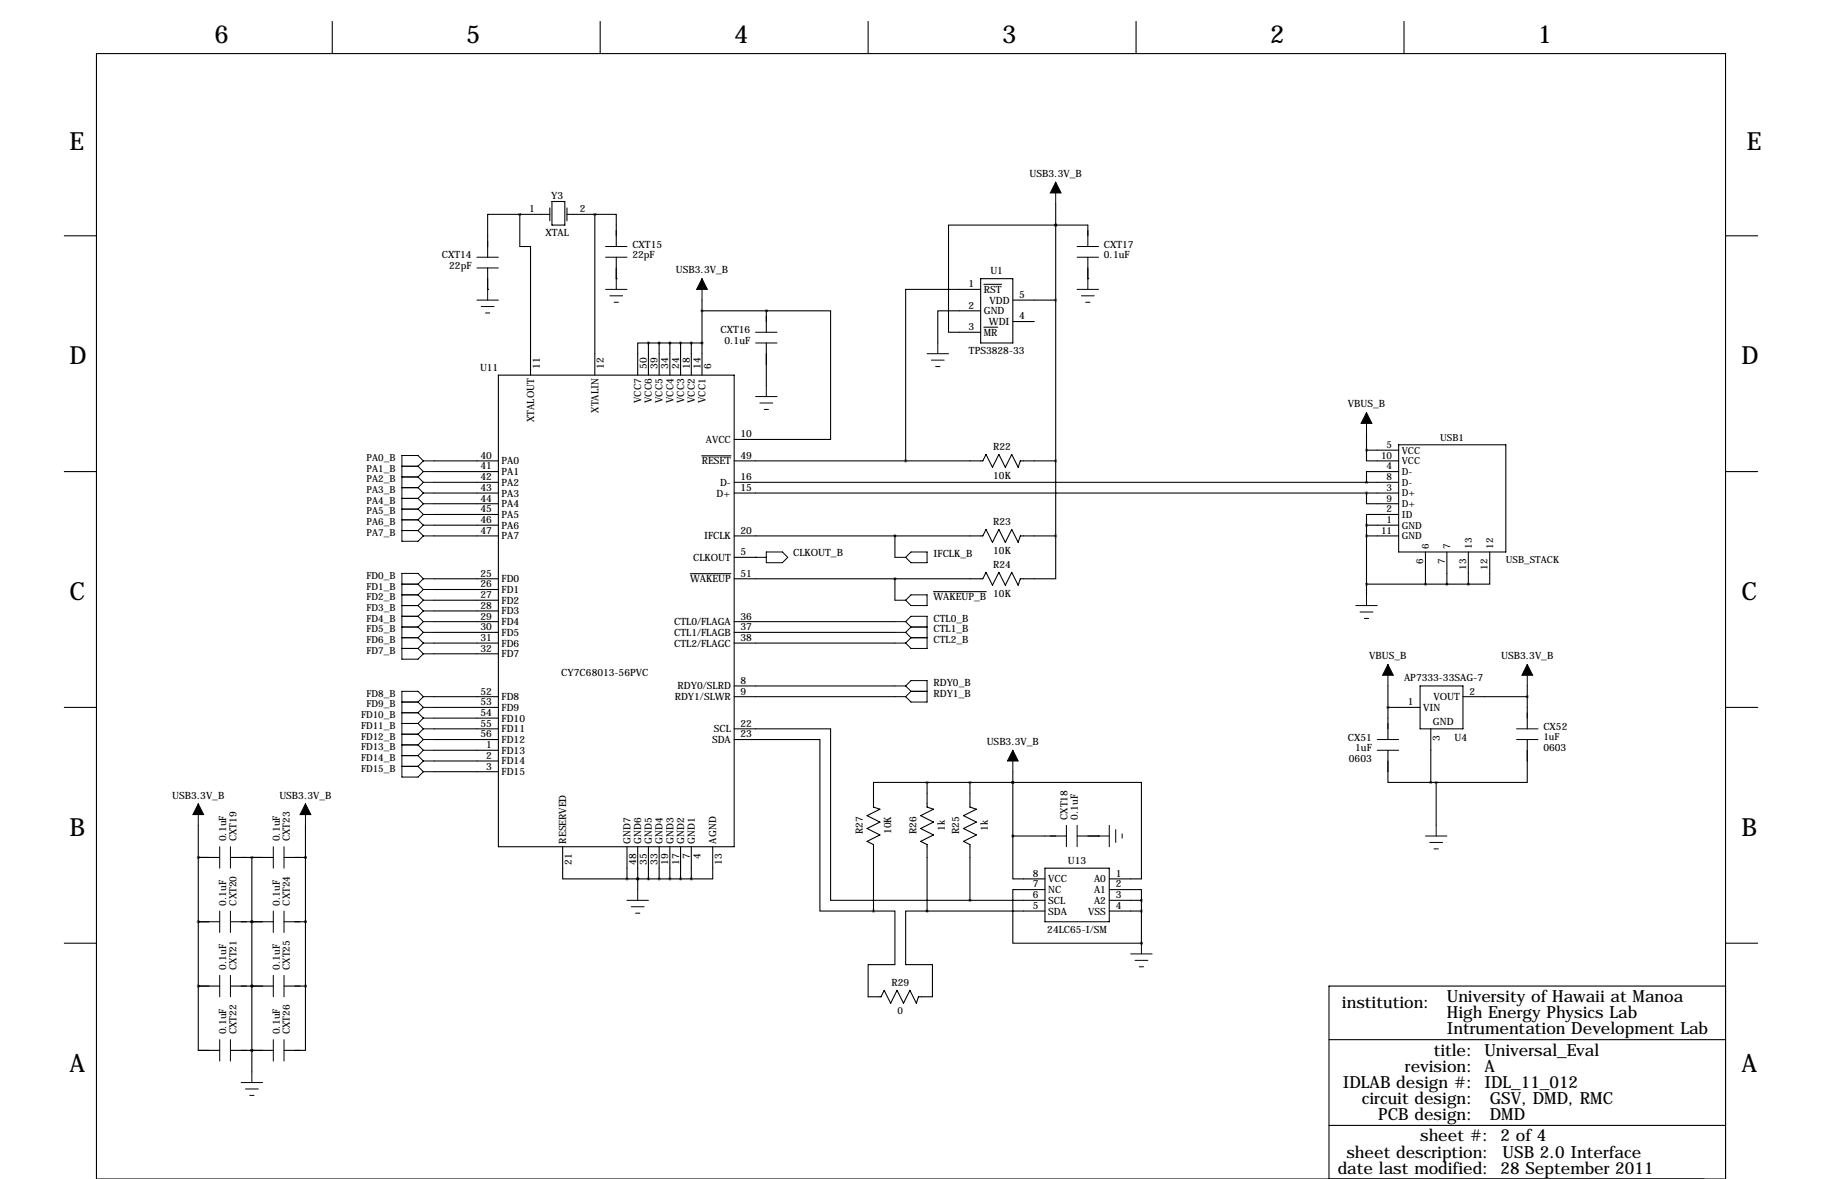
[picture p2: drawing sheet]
<svg xmlns="http://www.w3.org/2000/svg" width="432mm" height="279mm" viewBox="0 0 432 279" stroke-linecap="round" stroke-linejoin="round" font-family="sans-serif">
<g fill="none" stroke="#000" stroke-width=".25">
<path d="M22.9 12.7h386v266.7h-386zM78.7 5.1v7.6M142.2 5.1v7.6M205.7 5.1v7.6M269.2 5.1v7.6M332.7 5.1v7.6M15.2 55.9h7.7M123.2 50.8h.1M123.2 50.8v7.6h2.5v30.5M123.2 50.8h-7.6v10.2M123.2 50.8h7.1M130.3 49.3v3"/>
<path d="M130.8 47.8h3.1v5.5h-3.1zM134.4 49.3v3M134.4 50.8h6.6M141 50.8h5v7.6M141 50.8h.1M141 50.8v38.1M250.2 53.3h.1M250.2 53.3h-25.4v25.4h7.6M250.2 53.3h7.6v5.1M250.2 48.3v78.7M408.9 55.9h7.7M115.6 68.6h.1"/>
<path d="M115.6 63.5v5.1M146 66h.1M146 61v5M166.4 71.1v17.8M166.4 73.7h15.2M181.6 73.7h.1M181.6 73.7h15.2v30.4h-22.8M181.6 73.7v5M232.4 73.7h-10.2v7.6M232.4 68.6h-17.8v40.6M232.4 66h7.6v15.3h-7.6zM233.2 67.4h4.2"/>
<path d="M233.2 77.5h3.2M240 71.1h10.2M240 76.2h5.1M257.8 66h.1M257.8 61v5M118.1 88.9h55.9v111.8h-55.9zM153.7 81.3h-2.6v7.6M153.7 81.3v7.6M153.7 81.3h12.7M156.2 81.3v7.6M158.7 81.3v7.6M161.3 81.3v7.6"/>
<path d="M163.8 81.3v7.6M181.6 81.3v10.1M15.2 111.8h7.7M102.9 111.8h15.2M102.9 109.2h15.2M102.9 114.3h15.2M102.9 116.8h15.2M102.9 119.4h15.2M166.3 108h6.9M174 109.2h58.9l.8-1.5 1.5 3 1.5-3 1.6 3 1.5-3 1.5 3 .5-1.5h8.4M174 114.3h157.5M174 116.8h157.5"/>
<path d="M323.8 116.8v2.6h7.7M323.8 106.7v2.5h7.7M323.8 106.7h7.7M323.8 102.9v3.8M331.5 111.8h-7.7v2.5M331.5 105.4h25.4v25.4h-25.4zM408.9 111.8h7.7M102.9 127h15.2M102.9 137.2h15.2M102.9 121.9h15.2M102.9 124.5h15.2M102.9 139.7h15.2"/>
<path d="M163.6 136h9.6M174 127h58.9l.8-1.5 1.5 3 1.5-3 1.6 3 1.5-3 1.5 3 .5-1.5h8.4M174 132.1h5.1M179.1 132.1h.1M212.1 127v5.1M212.1 137.2v5M250.2 127v10.2h-8.4l-.5 1.5-1.5-3.1-1.5 3.1-1.6-3.1-1.5 3.1-1.5-3.1-.8 1.6h-58.9M323.8 127h7.7M323.8 124.5h7.7M323.8 124.5v16.5M323.8 138.4h24.2M331.5 121.9h-7.7v2.6"/>
<path d="M337.8 130.8v7.6M342.9 130.8v7.6M348 130.8v7.6M353.1 130.8v7.6h-5.1M102.9 147.3h15.2M102.9 149.9h15.2M102.9 152.4h15.2M102.9 142.2h15.2M102.9 144.8h15.2M102.9 154.9h15.2M174 147.3h38.1M174 149.9h38.1"/>
<path d="M174 152.4h38.1M221.2 140.2h12.5M15.2 167.6h7.7M102.9 167.6h15.2M102.9 165.1h15.2M102.9 172.7h15.2M102.9 175.3h15.2M102.9 170.2h15.2M102.9 177.8h15.2M174 172.7h22.8v40.7h33.1M174 175.3h20.3v40.6h12.7M174 162.6h38.1"/>
<path d="M174 165.1h38.1M328.9 177.8v7.6h10.2M328.9 167.6h7.6M328.9 162.6v12.7M336.5 162.6h10.2v10.1h-10.2zM339.1 172.7v12.7M346.7 165.1h15.2M361.9 175.3v10.1h-21.5M361.9 162.6v10.1M408.9 167.6h7.7M47 195.6v53.3h5.1M72.4 195.6v53.3h-5.1"/>
<path d="M102.9 180.3h15.2M102.9 182.9h15.2M219.7 185.4h-12.7v5.9l1.5 .5-3 1.5 3 1.5-3 1.5 3 1.6-3 1.5 1.5 .8v15.7M219.7 185.4v5.9l1.5 .5-3 1.5 3 1.5-3 1.5 3 1.6-3 1.5 1.5 .8v15.7M219.7 185.4h20.3M229.9 185.4v5.9l1.5 .5-3.1 1.5 3.1 1.5-3.1 1.5 3.1 1.6-3.1 1.5 1.6 .8v13.2M240 198.1v10.2h7.6M240 185.4h30.5v22.9h-7.6M240 185.4h.1M240 198.1h12.7M240 182.9v15.2M255.3 198.1h5"/>
<path d="M260.3 198.1h.1M339.1 185.4h1.3M340.4 185.4v10.2M47 218.4h.1M47 203.2h.1M47 218.4h5.1M47 203.2h5.1M54.6 218.4h10.2M54.6 203.2h10.2M59.7 218.4h.1M59.7 203.2h.1M59.7 203.2v50.8"/>
<path d="M67.3 218.4h5.1M67.3 203.2h5.1M72.4 218.4h.1M72.4 203.2h.1M133.3 200.7v7.6h15.3M148.6 200.7v7.6M148.6 208.3h15.2M151.1 208.3h.1M151.1 200.7v10.1M153.7 200.7v7.6M156.2 200.7v7.6M158.7 200.7v7.6"/>
<path d="M161.3 200.7v7.6M163.8 200.7v7.6M168.9 200.7v7.6h-5.1M207 215.9h5.1v12.7h-6.4v7.6h3.1l.7-1.5 1.6 3 1.5-3 1.5 3 1.5-3 1.6 3 .5-1.5h3.3v-7.6h-6.4v-12.7h5.1M219.7 215.9h27.9M229.9 213.4h17.7M247.6 210.8h-7.6v12.7h30.5M247.6 205.7h15.3v12.7h-15.3zM262.9 210.8h7.6v2.6M262.9 213.4h7.6M262.9 215.9h7.6M270.5 213.4v10.1"/>
<path d="M15.2 223.5h7.7M47 233.7h.1M47 233.7h5.1M54.6 233.7h10.2M59.7 233.7h.1M67.3 233.7h5.1M72.4 233.7h.1M270.5 223.5h.1M408.9 223.5h7.7M408.9 233.7h-93.9v45.7M54.6 248.9h10.2M59.7 248.9h.1"/>
<path d="M315 246.4h93.9M315 266.7h93.9"/>
</g>
<g fill="none" stroke="#000" stroke-width=".24">
<path d="M143.5 58.4h5.1M250.2 43.2v5.1M255.3 58.4h5M113 61h5.1M113 63.5h5.1M113 71.1h5.1M114 72.6h3.1M115.1 74.2h1M115.6 68.6v2.5M143.5 61h5.1M143.5 68.6h5.1M144.5 70.1h3.1"/>
<path d="M145.5 71.6h1.1M146 66v2.6M166.4 66v5.1M179.1 78.7h5M255.3 61h5M255.3 68.6h5M256.3 70.1h3M257.3 71.6h1M257.8 66v2.6M179.1 81.3h5M179.1 94h5M180.1 95.5h3"/>
<path d="M181.1 97h1M181.6 91.4v2.6M219.7 83.8h5.1M220.7 85.3h3.1M221.7 86.9h1.1M222.2 81.3v2.5M323.8 97.8v5.1M95.2 110.5h3.9M95.2 113h3.9M95.2 115.6h3.9M95.2 118.1h3.9M99.1 110.5l1.2 1.3"/>
<path d="M99.1 113l1.2 1.3M99.1 115.6l1.2 1.2M99.1 118.1l1.2 1.3M100.3 109.2h2.6M100.3 109.2l-1.2 1.3M100.3 109.2l-1.2-1.3h-3.9v20.4h3.9l1.2-1.3M100.3 111.8h2.6M100.3 111.8l-1.2 1.2M100.3 114.3h2.6M100.3 114.3l-1.2 1.3M100.3 116.8h2.6M100.3 116.8l-1.2 1.3"/>
<path d="M100.3 119.4h2.6M100.3 119.4l-1.2 1.3M95.2 120.7h3.9M95.2 123.2h3.9M95.2 125.7h3.9M95.2 138.4h3.9M99.1 120.7l1.2 1.2M99.1 123.2l1.2 1.3M99.1 125.7l1.2 1.3M99.1 138.4l1.2 1.3M100.3 137.2l-1.2-1.3h-3.9v20.3h3.9l1.2-1.3M100.3 121.9h2.6"/>
<path d="M100.3 121.9l-1.2 1.3M100.3 124.5h2.6M100.3 124.5l-1.2 1.2M100.3 127h2.6M100.3 137.2h2.6M100.3 137.2l-1.2 1.2M100.3 139.7h2.6M100.3 139.7l-1.2 1.3M179.1 132.1h2.5M181.6 130.8h3.8l1.3 1.3-1.3 1.2h-3.8zM212.1 132.1h2.5M215.9 130.8h3.8v2.5h-3.8l-1.3-1.2z"/>
<path d="M95.2 141h3.9M95.2 143.5h3.9M95.2 146h3.9M95.2 148.6h3.9M95.2 151.1h3.9M95.2 153.7h3.9M99.1 141l1.2 1.2M99.1 143.5l1.2 1.3M99.1 146l1.2 1.3M99.1 148.6l1.2 1.3M99.1 151.1l1.2 1.3M99.1 153.7l1.2 1.2"/>
<path d="M100.3 142.2h2.6M100.3 142.2l-1.2 1.3M100.3 144.8h2.6M100.3 144.8l-1.2 1.2M100.3 147.3h2.6M100.3 147.3l-1.2 1.3M100.3 149.9h2.6M100.3 149.9l-1.2 1.2M100.3 152.4h2.6M100.3 152.4l-1.2 1.3M100.3 154.9h2.6M212.1 142.2h2.5"/>
<path d="M212.1 147.3h2.5M212.1 149.9h2.5M212.1 152.4h2.5M214.6 147.3l1.3-1.3h3.8v7.7h-3.8l-1.3-1.3M214.6 147.3l1.3 1.3M214.6 149.9l1.3 1.2M215.9 141h3.8v2.5h-3.8l-1.3-1.3zM215.9 148.6h3.8M215.9 151.1h3.8M215.9 148.6l-1.3 1.3M215.9 151.1l-1.3 1.3M321.3 143.5h5.1"/>
<path d="M322.3 145h3.1M323.3 146.6h1.1M323.8 141v2.5M328.9 157.5v5.1M361.9 157.5v5.1M95.2 166.4h3.9M95.2 168.9h3.9M95.2 171.4h3.9M95.2 174h3.9M95.2 176.5h3.9M95.2 179.1h3.9M99.1 166.4l1.2 1.2"/>
<path d="M99.1 168.9l1.2 1.3M99.1 171.4l1.2 1.3M99.1 174l1.2 1.3M99.1 176.5l1.2 1.3M99.1 179.1l1.2 1.2M100.3 175.3h2.6M100.3 177.8h2.6M100.3 172.7h2.6M100.3 165.1l-1.2-1.3h-3.9v20.3h3.9l1.2-1.2M100.3 165.1h2.6M100.3 165.1l-1.2 1.3M100.3 167.6h2.6"/>
<path d="M100.3 167.6l-1.2 1.3M100.3 170.2h2.6M100.3 170.2l-1.2 1.2M100.3 172.7l-1.2 1.3M100.3 175.3l-1.2 1.2M100.3 177.8l-1.2 1.3M212.1 165.1h2.5M212.1 162.6h2.5M214.6 162.6l1.3-1.3h3.8v5.1h-3.8l-1.3-1.3M214.6 162.6l1.3 1.2M215.9 163.8h3.8M215.9 163.8l-1.3 1.3"/>
<path d="M240 177.8v5.1M326.4 175.3h5.1M326.4 177.8h5.1M359.4 175.3h5.1M359.4 172.7h5.1M47 190.5v5.1M72.4 190.5v5.1M95.2 181.6h3.9M99.1 181.6l1.2 1.3M100.3 180.3h2.6M100.3 180.3l-1.2 1.3M100.3 182.9h2.6"/>
<path d="M252.7 195.6v5.1M255.3 195.6v5.1M260.3 198.1h2.6M262.9 195.6v5.1M264.4 196.6v3M265.9 197.6v1M337.8 198.1h5.1M338.8 199.6h3.1M340.4 195.6v2.5M52.1 200.7v5M52.1 215.9v5.1M54.6 200.7v5"/>
<path d="M54.6 215.9v5.1M64.8 200.7v5M64.8 215.9v5.1M67.3 200.7v5M67.3 215.9v5.1M148.6 213.4h5.1M149.6 214.9h3.1M150.6 216.4h1M151.1 210.8v2.6M339.9 201.2h1M52.1 231.1v5.1M54.6 231.1v5.1"/>
<path d="M64.8 231.1v5.1M67.3 231.1v5.1M268 226.1h5M269 227.6h3M270 229.1h1M270.5 223.5v2.6M52.1 246.4v5.1M54.6 246.4v5.1M57.1 256.5h5.1M58.2 258.1h3M59.2 259.6h1M59.7 254v2.5"/>
<path d="M64.8 246.4v5.1M67.3 246.4v5.1"/>
</g>
<path d="M250.2 43.2l1.3 2.5h-2.6zM166.4 66l1.2 2.6h-2.5zM323.8 97.8l1.3 2.5h-2.5zM328.9 157.5l1.3 2.5h-2.5zM361.9 157.5l1.3 2.5h-2.5zM240 177.8l1.3 2.5h-2.5zM47 190.5l1.3 2.5h-2.6zM72.4 190.5l1.3 2.5h-2.6z" fill="#000" stroke="#000" stroke-width=".24"/>
<path d="M163.8 208.3a.05 .05 0 0 0 .1 0 .05 .05 0 0 0-.1 0zM158.7 208.3a.05 .05 0 0 0 .1 0 .05 .05 0 0 0-.1 0zM153.6 208.3a.05 .05 0 0 0 .1 0 .05 .05 0 0 0-.1 0zM151.1 208.3a.05 .05 0 0 0 .1 0 .05 .05 0 0 0-.1 0zM151.1 208.3a.05 .05 0 0 0 .1 0 .05 .05 0 0 0-.1 0zM140.9 50.8a.05 .05 0 0 0 .1 0 .05 .05 0 0 0-.1 0zM163.8 81.3a.05 .05 0 0 0 .1 0 .05 .05 0 0 0-.1 0zM158.7 81.3a.05 .05 0 0 0 .1 0 .05 .05 0 0 0-.1 0zM153.6 81.3a.05 .05 0 0 0 .1 0 .05 .05 0 0 0-.1 0zM166.3 81.3a.05 .05 0 0 0 .1 0 .05 .05 0 0 0-.1 0zM166.3 73.7a.05 .05 0 0 0 .1 0 .05 .05 0 0 0-.1 0zM214.6 109.2a.05 .05 0 0 0 .1 0 .05 .05 0 0 0-.1 0zM240 198.1a.05 .05 0 0 0 .1 0 .05 .05 0 0 0-.1 0zM240 185.4a.05 .05 0 0 0 .1 0 .05 .05 0 0 0-.1 0zM240 185.4a.05 .05 0 0 0 .1 0 .05 .05 0 0 0-.1 0zM229.8 185.4a.05 .05 0 0 0 .1 0 .05 .05 0 0 0-.1 0zM229.8 213.4a.05 .05 0 0 0 .1 0 .05 .05 0 0 0-.1 0zM361.9 165.1a.05 .05 0 0 0 .1 0 .05 .05 0 0 0-.1 0zM328.9 167.6a.05 .05 0 0 0 .1 0 .05 .05 0 0 0-.1 0zM340.3 185.4a.05 .05 0 0 0 .1 0 .05 .05 0 0 0-.1 0zM323.8 114.3a.05 .05 0 0 0 .1 0 .05 .05 0 0 0-.1 0zM323.8 116.8a.05 .05 0 0 0 .1 0 .05 .05 0 0 0-.1 0zM323.8 124.5a.05 .05 0 0 0 .1 0 .05 .05 0 0 0-.1 0zM323.8 127a.05 .05 0 0 0 .1 0 .05 .05 0 0 0-.1 0zM323.8 138.4a.05 .05 0 0 0 .1 0 .05 .05 0 0 0-.1 0zM323.8 106.7a.05 .05 0 0 0 .1 0 .05 .05 0 0 0-.1 0z" fill="#000" stroke="#000" stroke-width=".63"/>
<g font-size="5.9">
<text x="50.8" y="10.2">6</text>
<text x="110.5" y="10.2">5</text>
<text x="174" y="10.2">4</text>
<text x="237.5" y="10.2">3</text>
<text x="301" y="10.2">2</text>
<text x="364.5" y="10.2">1</text>
<text x="16.5" y="35.6">E</text>
<text x="414" y="35.6">E</text>
<text x="16.5" y="86.4">D</text>
<text x="412.7" y="86.4">D</text>
<text x="16.5" y="142.2">C</text>
<text x="412.7" y="142.2">C</text>
<text x="16.5" y="198.1">B</text>
<text x="412.7" y="198.1">B</text>
<text x="16.5" y="254">A</text>
<text x="412.7" y="254">A</text>
</g>
<g font-size="4">
<text x="318" y="238.8">institution:</text>
<text x="342.9" y="237.5">University of Hawaii at Manoa</text>
<text x="342.9" y="241.3">High Energy Physics Lab</text>
<text x="342.9" y="245.1">Intrumentation Development Lab</text>
<text x="339.8" y="250.2">title: Universal_Eval</text>
<text x="318.2" y="257.8">IDLAB design #: IDL_11_012</text>
<text x="333" y="254">revision: A</text>
<text x="322.8" y="261.6">circuit design:</text>
<text x="353.1" y="261.6">GSV, DMD, RMC</text>
<text x="326.6" y="265.4">PCB design:</text>
<text x="353.1" y="265.4">DMD</text>
<text x="319.1" y="274.3">sheet description:</text>
<text x="336.5" y="270.5">sheet #: 2 of 4</text>
<text x="356.1" y="274.3">USB 2.0 Interface</text>
<text x="317" y="278.1">date last modified: 28 September 2011</text>
</g>
<g font-size="2.4">
<text x="244" y="41.9">USB3.3V_B</text>
<text x="130.7" y="47.2">Y3</text>
<text x="125.4" y="50.3">1</text>
<text x="137.4" y="50.3">2</text>
<text x="129.3" y="56">XTAL</text>
<text x="149.9" y="58.7">CXT15</text>
<text x="261.6" y="58.7">CXT17</text>
<text x="104.7" y="61.2">CXT14</text>
<text x="106.5" y="63.6">22pF</text>
<text x="149.9" y="61.1">22pF</text>
<text x="160.2" y="64.8">USB3.3V_B</text>
<text x="234.7" y="65">U1</text>
<text x="261.6" y="61.1">0.1uF</text>
<text x="229.5" y="68.1">1</text>
<text x="233.2" y="69.4">RST</text>
<text x="234.5" y="72">VDD</text>
<text x="241.6" y="70.6">5</text>
<text x="229.5" y="73.2">2</text>
<text x="233.2" y="74.5">GND</text>
<text x="234.4" y="77">WDI</text>
<text x="241.6" y="75.7">4</text>
<text x="170.7" y="79">CXT16</text>
<text x="171.7" y="81.4">0.1uF</text>
<text x="229.5" y="78.2">3</text>
<text x="229.6" y="84">TPS3828-33</text>
<text x="233.2" y="79.6">MR</text>
<text x="113.8" y="87.9">U11</text>
<text x="127.9" y="87.4" transform="rotate(-90 127.9 87.4)">11</text>
<text x="143.1" y="87.4" transform="rotate(-90 143.1 87.4)">12</text>
<text x="153.3" y="87.4" transform="rotate(-90 153.3 87.4)">50</text>
<text x="155.8" y="87.4" transform="rotate(-90 155.8 87.4)">39</text>
<text x="158.4" y="87.4" transform="rotate(-90 158.4 87.4)">34</text>
<text x="160.9" y="87.4" transform="rotate(-90 160.9 87.4)">24</text>
<text x="163.5" y="87.4" transform="rotate(-90 163.5 87.4)">18</text>
<text x="166" y="87.4" transform="rotate(-90 166 87.4)">14</text>
<text x="168.5" y="87.4" transform="rotate(-90 168.5 87.4)">6</text>
<text x="152" y="95.5" transform="rotate(-90 152 95.5)">VCC7</text>
<text x="154.5" y="95.5" transform="rotate(-90 154.5 95.5)">VCC6</text>
<text x="157" y="95.5" transform="rotate(-90 157 95.5)">VCC5</text>
<text x="159.6" y="95.5" transform="rotate(-90 159.6 95.5)">VCC4</text>
<text x="162.1" y="95.5" transform="rotate(-90 162.1 95.5)">VCC3</text>
<text x="164.7" y="95.5" transform="rotate(-90 164.7 95.5)">VCC2</text>
<text x="167.2" y="95.5" transform="rotate(-90 167.2 95.5)">VCC1</text>
<text x="126.6" y="100" transform="rotate(-90 126.6 100)">XTALOUT</text>
<text x="141.8" y="97.8" transform="rotate(-90 141.8 97.8)">XTALIN</text>
<text x="319.4" y="96.5">VBUS_B</text>
<text x="167.3" y="105">AVCC</text>
<text x="175.5" y="103.6">10</text>
<text x="235.4" y="106.7">R22</text>
<text x="113.9" y="108.7">40</text>
<text x="113.9" y="111.3">41</text>
<text x="113.9" y="113.8">42</text>
<text x="118.9" y="110.1">PA0</text>
<text x="118.9" y="112.6">PA1</text>
<text x="166.3" y="110.1">RESET</text>
<text x="175.5" y="108.7">49</text>
<text x="175.5" y="113.8">16</text>
<text x="235.4" y="113.4">10K</text>
<text x="113.9" y="116.3">43</text>
<text x="113.9" y="118.9">44</text>
<text x="118.9" y="115.1">PA2</text>
<text x="118.9" y="117.7">PA3</text>
<text x="169.8" y="117.7">D+</text>
<text x="170.6" y="115.1">D-</text>
<text x="175.5" y="116.3">15</text>
<text x="113.9" y="121.4">45</text>
<text x="113.9" y="124">46</text>
<text x="118.9" y="120.2">PA4</text>
<text x="118.9" y="122.8">PA5</text>
<text x="118.9" y="125.3">PA6</text>
<text x="235.4" y="124.5">R23</text>
<text x="113.9" y="126.5">47</text>
<text x="118.9" y="127.8">PA7</text>
<text x="166.8" y="127.8">IFCLK</text>
<text x="175.5" y="126.5">20</text>
<text x="175.5" y="131.6">5</text>
<text x="188" y="131.8">CLKOUT_B</text>
<text x="235.4" y="131.2">10K</text>
<text x="113.9" y="136.7">25</text>
<text x="118.9" y="138">FD0</text>
<text x="163.6" y="138">WAKEUP</text>
<text x="164.3" y="132.9">CLKOUT</text>
<text x="175.5" y="136.7">51</text>
<text x="221.2" y="132.1">IFCLK_B</text>
<text x="235.4" y="134.6">R24</text>
<text x="113.9" y="139.2">26</text>
<text x="113.9" y="141.7">27</text>
<text x="118.9" y="140.5">FD1</text>
<text x="118.9" y="143.1">FD2</text>
<text x="221.2" y="142.2">WAKEUP_B</text>
<text x="235.4" y="141.4">10K</text>
<text x="113.9" y="144.3">28</text>
<text x="113.9" y="146.8">29</text>
<text x="113.9" y="149.4">30</text>
<text x="118.9" y="145.6">FD3</text>
<text x="118.9" y="148.2">FD4</text>
<text x="159.8" y="148.2">CTL0/FLAGA</text>
<text x="175.5" y="146.8">36</text>
<text x="175.5" y="149.4">37</text>
<text x="221.2" y="147.3">CTL0_B</text>
<text x="221.2" y="149.9">CTL1_B</text>
<text x="113.9" y="151.9">31</text>
<text x="113.9" y="154.4">32</text>
<text x="118.9" y="150.7">FD5</text>
<text x="118.9" y="153.2">FD6</text>
<text x="118.9" y="155.8">FD7</text>
<text x="159.8" y="150.7">CTL1/FLAGB</text>
<text x="159.8" y="153.2">CTL2/FLAGC</text>
<text x="175.5" y="151.9">38</text>
<text x="221.2" y="152.4">CTL2_B</text>
<text x="133" y="160.2">CY7C68013-56PVC</text>
<text x="324.5" y="156.2">VBUS_B</text>
<text x="332.7" y="161.4">AP7333-33SAG-7</text>
<text x="355.8" y="156.2">USB3.3V_B</text>
<text x="113.9" y="164.6">52</text>
<text x="113.9" y="167.1">53</text>
<text x="118.9" y="165.9">FD8</text>
<text x="159.9" y="165.9">RDY1/SLWR</text>
<text x="160.6" y="163.4">RDY0/SLRD</text>
<text x="175.5" y="162.1">8</text>
<text x="175.5" y="164.6">9</text>
<text x="221.2" y="162.6">RDY0_B</text>
<text x="221.2" y="165.1">RDY1_B</text>
<text x="333.7" y="167.1">1</text>
<text x="339.7" y="165.9">VOUT</text>
<text x="348.2" y="164.6">2</text>
<text x="113.9" y="169.7">54</text>
<text x="113.9" y="172.2">55</text>
<text x="118.9" y="168.5">FD9</text>
<text x="118.9" y="171">FD10</text>
<text x="118.9" y="173.6">FD11</text>
<text x="169.2" y="173.6">SCL</text>
<text x="175.5" y="172.2">22</text>
<text x="337.3" y="168.5">VIN</text>
<text x="339.6" y="171.8">GND</text>
<text x="365.8" y="173">CX52</text>
<text x="113.9" y="174.8">56</text>
<text x="115.2" y="177.3">1</text>
<text x="115.2" y="179.8">2</text>
<text x="118.9" y="176.1">FD12</text>
<text x="118.9" y="178.6">FD13</text>
<text x="168.7" y="176.1">SDA</text>
<text x="175.5" y="174.8">23</text>
<text x="233.8" y="176.5">USB3.3V_B</text>
<text x="319.4" y="175.5">CX51</text>
<text x="321.2" y="177.9">1uF</text>
<text x="341.3" y="175.6" transform="rotate(-90 341.3 175.6)">3</text>
<text x="344.7" y="175.5">U4</text>
<text x="365.8" y="177.9">0603</text>
<text x="115.2" y="182.4">3</text>
<text x="118.9" y="181.2">FD14</text>
<text x="118.9" y="183.7">FD15</text>
<text x="319.7" y="180.5">0603</text>
<text x="40.8" y="189.2">USB3.3V_B</text>
<text x="66.2" y="189.2">USB3.3V_B</text>
<text x="204.5" y="197.7" transform="rotate(-90 204.5 197.7)">R27</text>
<text x="211.2" y="197.7" transform="rotate(-90 211.2 197.7)">10K</text>
<text x="217.2" y="197.7" transform="rotate(-90 217.2 197.7)">R26</text>
<text x="223.9" y="196.9" transform="rotate(-90 223.9 196.9)">1k</text>
<text x="227.3" y="197.7" transform="rotate(-90 227.3 197.7)">R25</text>
<text x="234.1" y="196.9" transform="rotate(-90 234.1 196.9)">1k</text>
<text x="253" y="194.3" transform="rotate(-90 253 194.3)">CXT18</text>
<text x="255.4" y="194.3" transform="rotate(-90 255.4 194.3)">0.1uF</text>
<text x="53.6" y="199.4" transform="rotate(-90 53.6 199.4)">0.1uF</text>
<text x="56" y="199.4" transform="rotate(-90 56 199.4)">CXT19</text>
<text x="66.3" y="199.4" transform="rotate(-90 66.3 199.4)">0.1uF</text>
<text x="68.7" y="199.4" transform="rotate(-90 68.7 199.4)">CXT23</text>
<text x="134.2" y="199.9" transform="rotate(-90 134.2 199.9)">RESERVED</text>
<text x="149.4" y="199.9" transform="rotate(-90 149.4 199.9)">GND7</text>
<text x="152" y="199.9" transform="rotate(-90 152 199.9)">GND6</text>
<text x="154.5" y="199.9" transform="rotate(-90 154.5 199.9)">GND5</text>
<text x="157" y="199.9" transform="rotate(-90 157 199.9)">GND4</text>
<text x="159.6" y="199.9" transform="rotate(-90 159.6 199.9)">GND3</text>
<text x="162.1" y="199.9" transform="rotate(-90 162.1 199.9)">GND2</text>
<text x="163.5" y="203.5" transform="rotate(-90 163.5 203.5)">7</text>
<text x="164.7" y="199.9" transform="rotate(-90 164.7 199.9)">GND1</text>
<text x="166" y="203.5" transform="rotate(-90 166 203.5)">4</text>
<text x="169.7" y="199.9" transform="rotate(-90 169.7 199.9)">AGND</text>
<text x="135.5" y="204.9" transform="rotate(-90 135.5 204.9)">21</text>
<text x="150.8" y="204.9" transform="rotate(-90 150.8 204.9)">48</text>
<text x="153.3" y="204.9" transform="rotate(-90 153.3 204.9)">35</text>
<text x="155.8" y="204.9" transform="rotate(-90 155.8 204.9)">33</text>
<text x="158.4" y="204.9" transform="rotate(-90 158.4 204.9)">19</text>
<text x="160.9" y="204.9" transform="rotate(-90 160.9 204.9)">17</text>
<text x="171.1" y="204.9" transform="rotate(-90 171.1 204.9)">13</text>
<text x="244.8" y="207.8">8</text>
<text x="248.4" y="209.1">VCC</text>
<text x="253.1" y="204.7">U13</text>
<text x="259.3" y="209.1">A0</text>
<text x="264.4" y="207.8">1</text>
<text x="53.6" y="214.6" transform="rotate(-90 53.6 214.6)">0.1uF</text>
<text x="56" y="214.6" transform="rotate(-90 56 214.6)">CXT20</text>
<text x="66.3" y="214.6" transform="rotate(-90 66.3 214.6)">0.1uF</text>
<text x="68.7" y="214.6" transform="rotate(-90 68.7 214.6)">CXT24</text>
<text x="244.8" y="210.3">7</text>
<text x="244.8" y="212.9">6</text>
<text x="244.8" y="215.4">5</text>
<text x="248.4" y="211.7">NC</text>
<text x="248.4" y="214.2">SCL</text>
<text x="259.3" y="211.7">A1</text>
<text x="259.3" y="214.2">A2</text>
<text x="264.4" y="210.3">2</text>
<text x="264.4" y="212.9">3</text>
<text x="264.4" y="215.4">4</text>
<text x="248.2" y="221.1">24LC65-I/SM</text>
<text x="248.4" y="216.7">SDA</text>
<text x="257.9" y="216.7">VSS</text>
<text x="53.6" y="229.9" transform="rotate(-90 53.6 229.9)">0.1uF</text>
<text x="56" y="229.9" transform="rotate(-90 56 229.9)">CXT21</text>
<text x="66.3" y="229.9" transform="rotate(-90 66.3 229.9)">0.1uF</text>
<text x="68.7" y="229.9" transform="rotate(-90 68.7 229.9)">CXT25</text>
<text x="211.3" y="233.7">R29</text>
<text x="53.6" y="245.1" transform="rotate(-90 53.6 245.1)">0.1uF</text>
<text x="56" y="245.1" transform="rotate(-90 56 245.1)">CXT22</text>
<text x="66.3" y="245.1" transform="rotate(-90 66.3 245.1)">0.1uF</text>
<text x="68.7" y="245.1" transform="rotate(-90 68.7 245.1)">CXT26</text>
</g>
<g font-size="2.3">
<text x="328.6" y="106.2">5</text>
<text x="332.2" y="107.5">VCC</text>
<text x="341.3" y="104.4">USB1</text>
<text x="86.9" y="109.2">PA0_B</text>
<text x="86.9" y="111.8">PA1_B</text>
<text x="327.3" y="108.7">10</text>
<text x="328.6" y="111.3">4</text>
<text x="328.6" y="113.8">8</text>
<text x="332.2" y="112.6">D-</text>
<text x="332.2" y="110">VCC</text>
<text x="86.9" y="114.3">PA2_B</text>
<text x="86.9" y="116.8">PA3_B</text>
<text x="86.9" y="119.4">PA4_B</text>
<text x="328.6" y="116.3">3</text>
<text x="328.6" y="118.9">9</text>
<text x="332.2" y="117.6">D+</text>
<text x="332.2" y="115.1">D-</text>
<text x="86.9" y="121.9">PA5_B</text>
<text x="86.9" y="124.5">PA6_B</text>
<text x="328.6" y="124">1</text>
<text x="328.6" y="121.4">2</text>
<text x="332.2" y="125.3">GND</text>
<text x="332.2" y="122.7">ID</text>
<text x="332.2" y="120.2">D+</text>
<text x="86.9" y="127">PA7_B</text>
<text x="327.3" y="126.5">11</text>
<text x="332.2" y="127.8">GND</text>
<text x="338.6" y="130" transform="rotate(-90 338.6 130)">6</text>
<text x="343.7" y="130" transform="rotate(-90 343.7 130)">7</text>
<text x="348.8" y="130" transform="rotate(-90 348.8 130)">13</text>
<text x="353.9" y="130" transform="rotate(-90 353.9 130)">12</text>
<text x="86.9" y="137.2">FD0_B</text>
<text x="337.3" y="133.7" transform="rotate(-90 337.3 133.7)">6</text>
<text x="342.4" y="133.7" transform="rotate(-90 342.4 133.7)">7</text>
<text x="347.5" y="135" transform="rotate(-90 347.5 135)">13</text>
<text x="352.6" y="135" transform="rotate(-90 352.6 135)">12</text>
<text x="356.9" y="133.4">USB_STACK</text>
<text x="86.9" y="139.7">FD1_B</text>
<text x="86.9" y="142.2">FD2_B</text>
<text x="86.9" y="144.8">FD3_B</text>
<text x="86.9" y="147.3">FD4_B</text>
<text x="86.9" y="149.9">FD5_B</text>
<text x="86.9" y="152.4">FD6_B</text>
<text x="86.9" y="154.9">FD7_B</text>
<text x="86.9" y="165.1">FD8_B</text>
<text x="86.9" y="167.6">FD9_B</text>
<text x="85.6" y="170.2">FD10_B</text>
<text x="85.6" y="172.7">FD11_B</text>
<text x="85.6" y="175.3">FD12_B</text>
<text x="85.6" y="177.8">FD13_B</text>
<text x="365.8" y="175.3">1uF</text>
<text x="85.6" y="180.3">FD14_B</text>
<text x="85.6" y="182.9">FD15_B</text>
<text x="212.7" y="240.4">0</text>
</g>
</svg>
